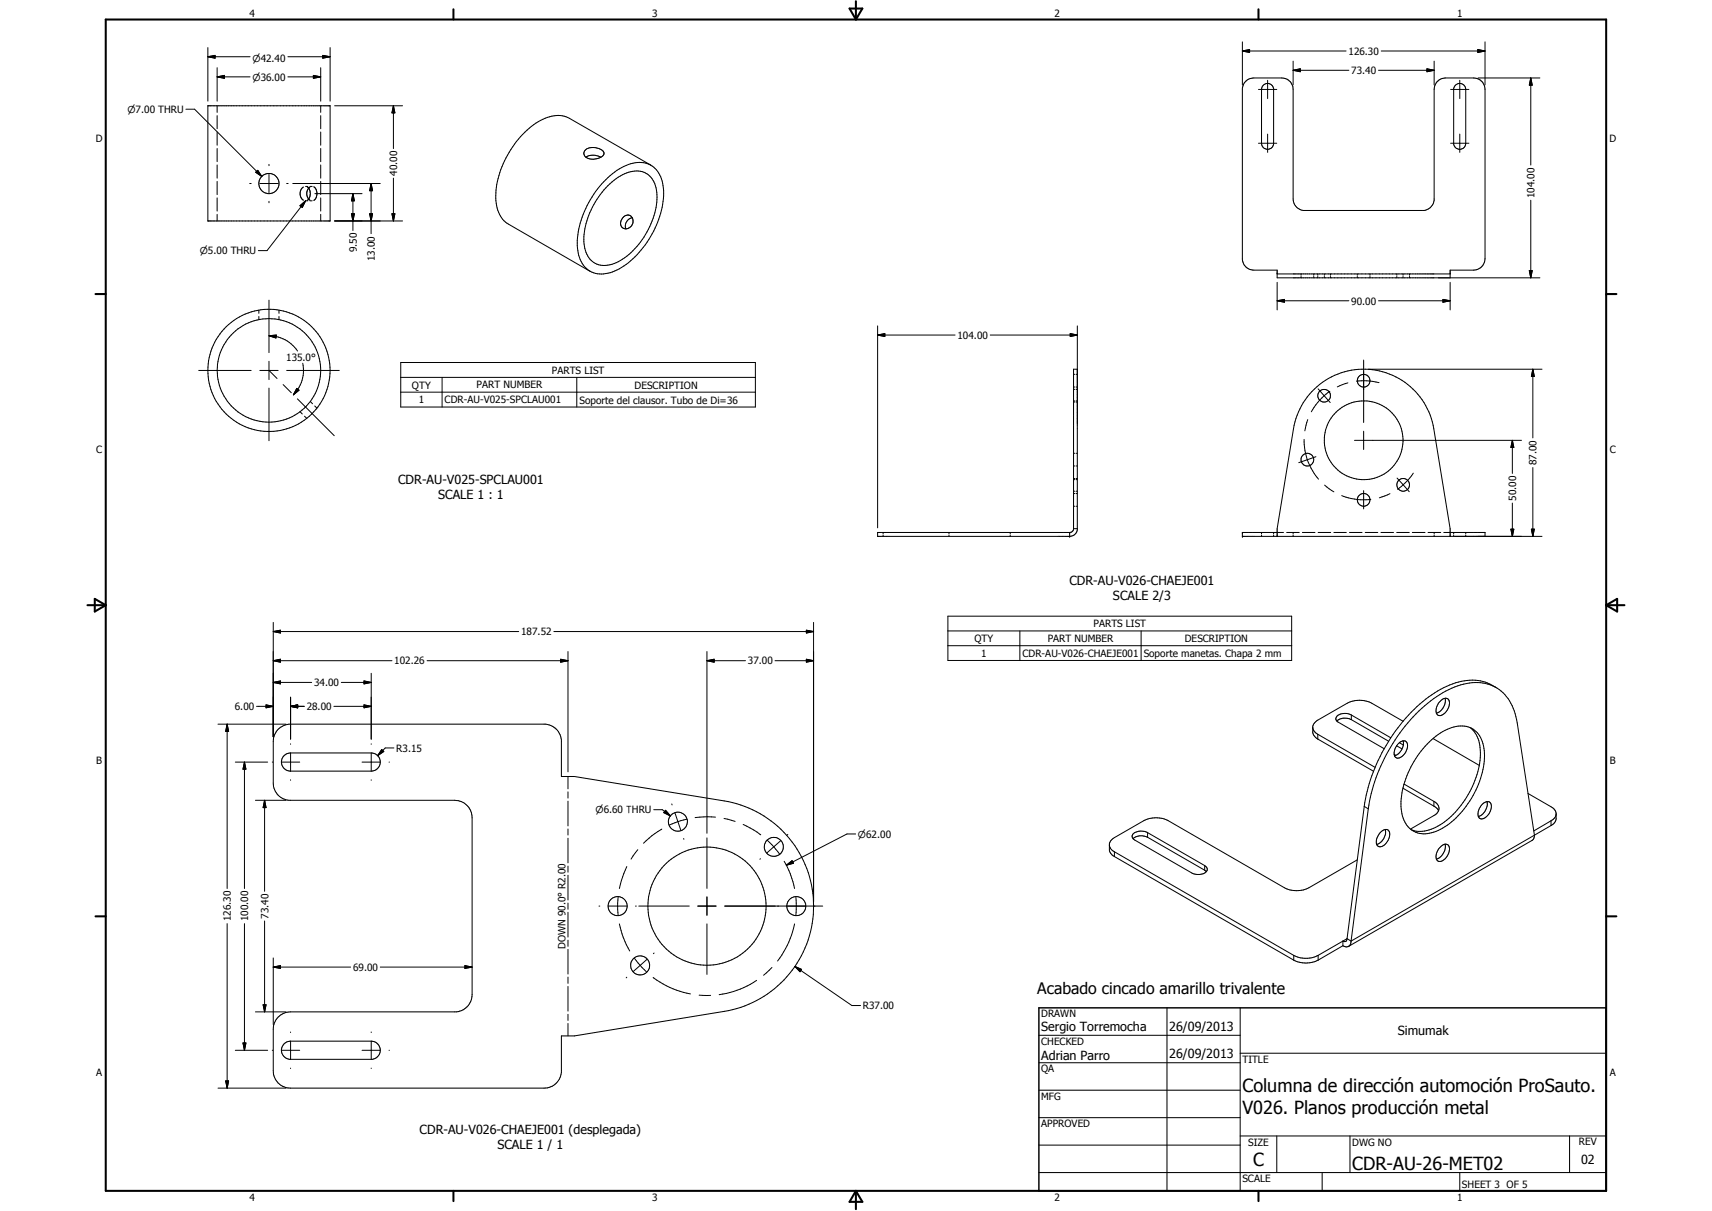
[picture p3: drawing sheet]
<svg xmlns="http://www.w3.org/2000/svg" width="594mm" height="420mm" viewBox="0 0 594 420" stroke-linecap="round" stroke-linejoin="round" font-family="sans-serif">
<g fill="#000">
<circle cx="371.2" cy="184.7" r=".18"/>
<circle cx="371.2" cy="186.1" r=".18"/>
<circle cx="431.1" cy="184.7" r=".18"/>
<circle cx="431.1" cy="186.1" r=".18"/>
</g>
<g fill="none" stroke="#000" stroke-width=".35">
<path d="M72.1 19.7l2.5-.5v1zM72.1 16.5v18.6M72.1 19.7h14.7M99.9 19.7h14.6M112 19.2l2.5 .5-2.5 .5zM114.5 16.5v18.6M431.1 17.7l2.5-.5v1zM431.1 14.5v15M431.1 17.7h36M479.3 17.7h36M512.8 17.2l2.5 .5-2.5 .5zM515.3 14.5v15"/>
<path d="M64.5 37.9h3l23.3 23.3M72.1 36.7h42.4v40h-42.4zM75.3 26.7l2.6-.5v1zM75.3 23.5v11.6M75.3 36.7v2.3M75.3 26.7h11.5M99.9 26.7h11.4M108.7 26.2l2.6 .5-2.6 .5zM111.3 23.5v11.6M111.3 36.7v2.3M116.1 36.7h23.6M136.5 36.7l.5 2.5h-1z"/>
<path d="M136.5 36.7v14.9M436.7 31h6.4M438.4 29.5a2.1 2.1 0 0 1 3.6 1.2v19.3a2.11 2.11 0 0 1-2.3 1.8 2.11 2.11 0 0 1-1.9-2.1v-18.7l.2-1zM439.9 27.9v6.3M448.7 24.4l2.5-.5v1zM448.7 21.2v8.3M448.7 24.4h19.4M478.4 24.4h19.3M495.2 23.9l2.5 .5-2.5 .5zM497.7 21.2v8.3M503.4 31h6.3M505.1 29.5a2.1 2.1 0 0 1 2.3-.4 2.1 2.1 0 0 1 1.2 1.9v18.7a2.11 2.11 0 0 1-1.9 2.1 2.11 2.11 0 0 1-2.3-1.8v-19.3z"/>
<path d="M506.6 27.9v6.3M512.9 27.1h21.5M531.2 27.1l.5 2.4h-1zM531.2 27.1v30.2M75.3 40.1v4.6M75.3 45.8v4.6M75.3 51.5v4.6M75.3 57.2v4.6M88.7 59.8l.7-.7 1.4 2.1zM93.3 57v.5M111.3 40.1v4.6M111.3 45.8v4.6"/>
<path d="M111.3 51.5v4.6M111.3 57.2v4.6M203 52.2a4.9 4.9 0 0 1 6.5 .5 1.95 1.95 0 0 1-2.1 2.3 3.7 3.7 0 0 1-4.8-1.6zM203.3 54.5a5.1 5.1 0 0 1 5.2 0M225.9 57.3l-28.3-16.2a9.9 9.9 0 0 0-10 .7 32.8 32.8 0 0 0-15.6 26.9 10.3 10.3 0 0 0 4.4 9.1l28.3 16.3M436.7 49.7h6.4M439.9 46.5v6.4M503.4 49.7h6.3M506.6 46.5v6.4M75.3 62.9v4.6M75.3 68.7v4.5M75.3 74.4v2.3"/>
<path d="M86.6 63.7h.6M90.2 63.7h6.3M93.3 60.5v6.3M93.3 69.8v.6M99.5 63.7h.5M101.6 63.7h30.3M104.1 71.4l1.9-1.7-1.1 2.3zM105.3 64.9a2.78 2.78 0 0 0 0 4.6M106 64.7h.8M106 69.7h.8M106 69.7l-13.3 17.3h-3M106.6 64.8l.5 .4"/>
<path d="M107.1 65.2l.5 1v1.7l-.4 1.1-.6 .5M107.1 65.2l-.5 1-.1 1.4 .5 1.4 .6 .5M107.6 64.7h.7M107.6 69.7h.7M107.6 64.9l-.5 .3M108.9 64.8l.6 .6 .5 1.3-.3 1.9-.8 .9M109.3 67.2h16.3M111.3 62.9v4.6M111.3 68.7v4.5M111.3 74.4v2.3M116.1 76.7h23.6M122 74.2h1l-.5 2.5z"/>
<path d="M122.5 67.2l.5 2.5h-1zM122.5 67.2v12.8M128.3 74.2h1l-.5 2.5zM128.8 63.7l.5 2.5h-1zM128.8 63.7v17.4M136 74.2h1l-.5 2.5zM136.5 61.8v14.9M209.5 63.1a18.1 18.1 0 0 1 13-6.7 7.9 7.9 0 0 1 7.4 7.2 28.9 28.9 0 0 1-5.3 20.4 24.5 24.5 0 0 1-13.6 10.8 8.1 8.1 0 0 1-10.3-7 29.3 29.3 0 0 1 6-21.3zM210.9 64.4a13.3 13.3 0 0 1 12-4.8 7.5 7.5 0 0 1 5 7.1 27.3 27.3 0 0 1-14.1 24.4 7.2 7.2 0 0 1-9.8-2.3 15.8 15.8 0 0 1 0-13.2 30.5 30.5 0 0 1 6.9-11.2zM219.4 75.6a1.9 1.9 0 0 0-3.3 0l-.5 .9a1.97 1.97 0 0 0 1.6 2.9M219.4 75.6a2.69 2.69 0 0 1-2.2 3.8M219.4 75.6a2.9 2.9 0 0 0-2.2 3.8"/>
<path d="M531.2 69.5v26.9M443.2 98v9.5M443.2 95h60M451.5 95v.5M451.5 95.9v.5M455.9 95v.5M455.9 95.9v.5M457.3 95v.5M457.3 95.9v.5M459.6 95v.5M459.6 95.9v.5M461.7 95v.5"/>
<path d="M461.7 95.9v.5M471 95v.5M471 95.9v.5M475.4 95v.5M475.4 95.9v.5M484.7 95v.5M484.7 95.9v.5M486.9 95v.5M486.9 95.9v.5M489.1 95v.5M489.1 95.9v.5M503.2 96.4v-2.7h8.1a4 4 0 0 0 4-4v-58.7a4 4 0 0 0-4-3.9h-9.7a4 4 0 0 0-3.9 3.9v38.5a4.2 4.2 0 0 1-3.6 3.5h-41.9a4.1 4.1 0 0 1-3.5-4v-38a4 4 0 0 0-4-3.9h-9.6a3.9 3.9 0 0 0-4 3.5v59.6a4 4 0 0 0 4 3.5h8.1v2.7h91.2"/>
<path d="M503.2 98v9.5M530.7 93.9h1l-.5 2.5zM89.8 107.6v1.1M89.8 109.8v1.1M93.3 116.5l2.6-.3-.1 1.1zM93.3 104.1v18.2M93.3 116.5a11.9 11.9 0 0 1 9.5 4.6l.4 .7M96.8 107.6v1.1M96.8 109.8v1.1M304.5 116.2l2.5-.5v1.1zM304.5 113.1v70M304.5 116.2h26.9"/>
<path d="M343.6 116.2h30.2M371.4 115.7l2.4 .5-2.4 .6zM373.8 113.1v70.7a2.72 2.72 0 0 1-2.6 2.3M443.2 104.4l2.5-.5v1zM443.2 104.4h24.9M478.4 104.4h24.8M500.7 103.9l2.5 .5-2.5 .5zM69 128.5h18.2M90.2 128.5h6.3M93.3 125.3v6.4M93.3 134.7v18.2M93.5 128.7l2.6 2.6"/>
<path d="M98.2 133.4l2.9 2.9M99.5 128.5h18.2M103 134.7l.8 .7-2 1.6zM103.2 138.4l12.8 12.8M105.1 126a11.9 11.9 0 0 1-1.7 9l-1.6 2M107.7 139.3l.8 .8M139.1 125.8h123v15.4h-123zM139.1 130.9h123M139.1 136.1h123M153.4 130.9v10.3M200.1 130.9v10.3M372.5 139.5h.4"/>
<path d="M372.5 134.3h.4M372.5 139.1h.4M372.5 135.1h.4M372.5 129.9h.4M373.4 139.5h.4M373.4 134.3h.4M373.4 139.1h.4M373.4 135.1h.4M373.4 129.9h.4M373.8 128.1h-1.3v55.6l-.6 .8-.7 .2M457.4 134.9l2.1 2.4M459.5 137.3l2.1 2.4"/>
<path d="M459.5 137.3l-2.9 3.2-1.6 2.4M461.5 135.8l-2 1.5M467.7 132.8l-3.7 1.4M470.7 132.2l3.6-.1 4.2 .7M473.2 124.9v21.7M474.8 128.1h60.3M531.9 128.1l.5 2.5h-1zM531.9 128.1v23.8M104.1 142.8l.8 .8M105.7 144.4l.8 .8M109.2 140.8l.8 .8M372.5 157.3h.4"/>
<path d="M373.4 157.3h.4M452.5 152.4l.6 5M453.1 157.4l.5 2.1M453.6 159.5l-2.9 1M453.6 159.5l.4 1a21.1 21.1 0 0 0 3.5 5.7M453.8 145.6l-1 3.9M456.6 158.5l-3 1M470 152.8h58M473.2 149.6v6.4M524.8 152.8l.5 2.4h-1zM524.8 152.8v11.5M372.5 171.2h.4"/>
<path d="M372.5 175.6h.4M372.5 166h.4M372.5 170.4h.4M372.5 161.7h.4M372.5 166.4h.4M373.4 171.2h.4M373.4 175.6h.4M373.4 166h.4M373.4 170.4h.4M373.4 161.7h.4M373.4 166.4h.4M459.6 168.3l3.3 2.3"/>
<path d="M465.6 172a20.5 20.5 0 0 0 10.1 1.3M473.2 170.2v6.4M482.3 171.3l-3.6 1.4M484.8 165.9l2.1 2.3M486.9 168.2l2.1 2.4M486.9 168.2l-1.9 1.6M490.4 164.2l-1.2 1.7-2.3 2.3M524.8 174.5v11.6M531.9 162.2v23.9M306.4 184.7v.5M306.4 185.6v.5M329.3 184.7v.5"/>
<path d="M329.3 185.6v.5M350.6 184.7v.5M350.6 185.6v.5M371.2 184.7h-66.7v1.4h66.7M371.2 184.7v1.4M372.5 183.4h1.3M437.8 184.7v.5M437.8 185.6v.5M442 184.7v.5M442 185.6v.5M443.2 186.1v-2.7l5.7-34.6a24.7 24.7 0 0 1 24.3-20.7 24.7 24.7 0 0 1 24.3 20.7l5.7 34.6v2.7M445.4 184.7h-14.3v1.4h104"/>
<path d="M446.5 184.7h4.3M448.7 184.7v.5M448.7 185.6v.5M451.9 184.7h4.4M457.4 184.7h4.4M462.9 184.7h4.3M468.3 184.7h4.3M473.7 184.7h4.4M479.2 184.7h4.4M484.7 184.7h4.3M490.1 184.7h4.4M495.5 184.7h4.4"/>
<path d="M497.7 184.7v.5M497.7 185.6v.5M501 184.7h14.3v1.4M504.4 184.7v.5M504.4 185.6v.5M508.6 184.7v.5M508.6 185.6v.5M524.3 183.6h1l-.5 2.5zM531.4 183.6h1l-.5 2.5zM94.8 219.1l2.5-.4v.9zM94.8 215.9v39.8M94.8 219.1h85.2"/>
<path d="M192.2 219.1h90.1M279.8 218.7l2.5 .4-2.5 .5zM282.3 215.9v96.9M328.9 213.8h119.3v15.4h-119.3zM328.9 218.9h119.3M353.9 218.9v10.3M396 218.9v10.3M94.8 229.2l2.5-.5v1zM94.8 236.8l2.5-.5v1zM94.8 229.2h41.2M94.8 236.8h13.4M118.4 236.8h10.4"/>
<path d="M126.3 236.3l2.5 .5-2.5 .5zM128.8 233.6v22.9M148.2 229.2h48.9M194.6 228.7l2.5 .5-2.5 .5zM197.1 226.1v41.7M245.3 229.2l2.5-.5v1zM245.3 229.2h13.4M245.3 226.1v63M268.9 229.2h13.4M279.8 228.7l2.5 .5-2.5 .5zM328.9 224h119.3M519.1 238.5a16.1 16.1 0 0 0-16.1-.8 43 43 0 0 0-16.1 12.5"/>
<path d="M75.6 251.2h23.6M78.8 251.2l.5 2.5h-1zM78.8 251.2v57.1M89 245.1h5.8M92.3 244.6l2.5 .5-2.5 .5zM96.6 253l1.4-1 2.2-.8h89.2a6.1 6.1 0 0 1 5.4 5.5v12.7h4.5l52 8.5a37 37 0 0 1 31 36.5 37 37 0 0 1-31 36.5l-52 8.5h-4.5v12.7a6.1 6.1 0 0 1-6 5.4h-88a5.9 5.9 0 0 1-6-6v-14.4a6 6 0 0 1 6-6h57.6a6 6 0 0 0 5.4-6v-61.4a6.1 6.1 0 0 0-6-6h-57.6a6 6 0 0 1-5.4-6v-14.5a6.2 6.2 0 0 1 1.8-4.2zM100.8 245.1l2.5-.5v1zM100.8 241.9v14.6M100.8 258.1v.1M100.8 245.1h4.8M115.9 245.1h12.9M126.3 244.6l2.5 .5-2.5 .5z"/>
<path d="M128.8 258.1v.1M136.7 259.5h-3l-2.6 2.7M455.5 252.6l.5 1.1 1.3 1.1M457.3 254.8v1.6M457.3 256.4l19.3 11.2M457.3 254.8l19.9 11.4M468.9 249.7l13 7.5M468.9 249.7a4.5 4.5 0 0 0-5 .5M468.9 248.1l13.7 7.9M468.9 248.1a4.2 4.2 0 0 0-5.2 .7l-.2 .8 .7 .8 16.1 9.4M468.9 248.1v1.6M484.6 258.7l1.9 1.1"/>
<path d="M485.3 258a1.85 1.85 0 0 1 2.9-.4 4.2 4.2 0 0 1-3.5 5.4 2.46 2.46 0 0 1-.5-3.6zM485.6 257.7l1.4 .8M486.9 250.2l-10.9-6.2a9.3 9.3 0 0 0-8.5 0l-10.2 5.9-1.3 1.1-.5 1v2.3l.5 1 1.3 1.1M486.9 250.2a60.2 60.2 0 0 0-13.5 29.6M486.9 257a4.5 4.5 0 0 1-3 5.2M495.3 258.1a16.9 16.9 0 0 1 12.8-6.2 7.8 7.8 0 0 1 6.7 6.9 27.4 27.4 0 0 1-4.8 19.1 23.4 23.4 0 0 1-14 11.2 7.9 7.9 0 0 1-9.6-7.5 29.4 29.4 0 0 1 8.1-22.7zM497.3 256.2l16 9.4M499.5 243.5a2.16 2.16 0 0 1 3.1-.9 4.2 4.2 0 0 1-3.4 5.6 2.53 2.53 0 0 1-.4-3.6zM501.4 242.3a4.6 4.6 0 0 1-3 5.1M510.2 252.5a10.9 10.9 0 0 1 3.5 9.5 31.8 31.8 0 0 1-15.5 25.1 10.2 10.2 0 0 1-8.5 .8M81.7 264.4h11.2M84.8 264.4l.5 2.5h-1z"/>
<path d="M84.8 264.4v43.9M88.6 277.7h10.6M91.8 277.7l.5 2.5h-1zM91.8 277.7v31.5M94.5 264.4h.2M97.7 264.4h6.3M100.8 261.2h28M100.8 261.2a3.2 3.2 0 0 0-3.1 3.2 3.2 3.2 0 0 0 3.1 3.1h28a3.2 3.2 0 0 0 3.2-3.1 3.2 3.2 0 0 0-3.2-3.2M100.8 261.2v6.4M100.8 270.6v.1M125.6 264.4h6.4M128.8 261.2v6.4"/>
<path d="M128.8 270.6v.1M132.5 260.1l.7 .6-2.1 1.5zM135 264.4h.1M197.1 269.4v4.3M197.1 274.7v2.2M197.1 278v8.6M233.1 278.9l.1 .4M473.4 279.8l-6 45.9M473.4 279.8l1.4 .8M483.8 261.8l.5 .3M486.8 273.5l10.8 6.2M487.2 272l10.4 6"/>
<path d="M497.6 279.7l1 .7 .6 .9M497.6 278a2.58 2.58 0 0 1 1.8 2.5 2.58 2.58 0 0 1-1.8 2.5l-8.2 4.7M497.6 278v1.7M514.3 279.1l.6-.5a1.57 1.57 0 0 1 2.1-.2 1.57 1.57 0 0 1 .5 1.9 4.2 4.2 0 0 1-3.7 3.8 2.64 2.64 0 0 1-.2-4zM516 278.1a4.6 4.6 0 0 1-3 5.2M530.2 275.3l8.8 5.1 .7 .9 .3 1.1M197.1 287.6v2.1M197.1 290.8v8.6M221.3 294.8l-2.3 3.3M226.9 280.9h2.9l2.8 2.2M229.7 287.7l-3.5 2.3-2.9 2.6M231 281.1l1.6 2-2.3-1.2z"/>
<path d="M234.2 282.1l2.1 6M237.2 290.9l.1 .3M238.3 284.2l-3.1 .9-2.9 1.2M245.3 290.7v17.5M248.3 283.5l-2.7-.1-4.4 .3M251.2 284l3.9 1M257.9 286l3.6 2 2.5 1.6M263.9 297.9l-.2 .2M266.3 291.5l2.2 2.3M268.5 293.8l-2.4 2.1M268.5 293.8l2 2.5M270.9 291.7l-2.4 2.1"/>
<path d="M272.1 298.8l2.1 4.3 1.5 5.2M273.4 289.5l-.3 .2M296.9 289.3h-3l-21 10.9M385 293.4l.4 1 1.3 1.1M386.7 297.2l-1.3-1.2-.4-.9v-2.4l.4-.9 .9-.9 10.6-6.2a9.6 9.6 0 0 1 8.5 0l40.3 23.3a9.3 9.3 0 0 0 8.5 0l16.8-9.7M386.7 295.5v1.7M386.7 297.2l62.2 35.9M386.7 295.5l62.2 36M398.2 290.5l19.8 11.4M398.2 290.5a4.5 4.5 0 0 0-5 .5M398.2 288.9a4.2 4.2 0 0 0-5.2 .7l-.1 1 .9 .9 19.8 11.4a4.2 4.2 0 0 0 5.3-1l-.1-.7-.8-.9M398.2 288.9l19.8 11.4"/>
<path d="M398.2 288.9v1.6M474.8 280.6l-6 45.9M474.8 280.6a59 59 0 0 1 24.8-39.6 20.6 20.6 0 0 1 17.6-3.4 15.5 15.5 0 0 1 9.3 13.2l6 39M478.8 289.1a2.08 2.08 0 0 1 3.2-.7 4.4 4.4 0 0 1-3.2 5.4 1.85 1.85 0 0 1-1-2.8zM480.7 287.8a4.5 4.5 0 0 1-3 5.1M499.5 294.2a2.07 2.07 0 0 1 3.1-1 4.1 4.1 0 0 1-3.4 5.7 2.61 2.61 0 0 1-.4-3.6zM501.4 292.9a4.7 4.7 0 0 1-3 5.2M532.5 289.8l-.3 1.2-.6 .6-63.6 36.7M532.5 289.8l-63.7 36.7M538.2 284.8v1.6M538.2 286.4l-5.7 3.4M538.2 284.8l-6 3.5"/>
<path d="M540 282.4l-.3 2.6-1.5 1.4M540 282.4l-.5 1.3-1.3 1.1M91.8 319.5v31.6M197.1 300.5v2.1M197.1 303.7v8.6M197.1 313.3v2.2M197.1 316.5v8.6M207.8 314.4h.3M211.2 314.4h6.3M214.5 311.2v6.3M217.5 300.7l-1.9 4.8-.7 2.8M220.5 314.4h.3"/>
<path d="M221.7 314.4h17.5M242.1 314.4h6.4M245.3 311.2v6.3M251.5 314.4h34M272.9 300.2l2-1.6 .4 .9zM276.2 311.2v6.3M418 301.9l.6 .5M418 300.3v1.6M78.8 320.5v57M84.8 320.5v43.9M94.8 335.5l2.5-.5v1zM94.8 332.4v23.1"/>
<path d="M94.8 335.5h26.9M131.9 335.5h31.9M161.3 335l2.5 .5-2.5 .5zM197.1 326.2v2.1M197.1 329.4v8.5M197.1 339v2.2M214.9 320.5l1.3 4.6 2.3 4.8M217.5 339l-.2 .3M220.2 332.5l2 2.4M222.2 334.9l-2.5 2.2M222.2 334.9l2.2 2.3M224.5 332.9l-2.3 2"/>
<path d="M226.6 339.1a30.5 30.5 0 0 0 13 5.7M227 330.7l-.3 .2M245.3 320.5v17.6M267.9 335.7l-2.9 2.7M275.7 320.5a31 31 0 0 1-5.9 12.9M275.8 335.3l2.4 1-.6 .8zM275.8 335.3l19.8 13.6h3M448.9 333.1a9.4 9.4 0 0 0 8.5 0M448.9 331.5a9.2 9.2 0 0 0 8.5 0M448.9 331.5v1.6M457.4 331.5v1.6M466 328.1l-8.6 5"/>
<path d="M466 326.5v1.6M466 326.5l-8.6 5M467.4 325.7a.89 .89 0 0 1-.4 .9 .89 .89 0 0 1-1-.1M467.4 325.7l-1.4 .8M467.4 325.7l1.4 .8M468.8 326.5a1.73 1.73 0 0 1-.8 1.8 1.73 1.73 0 0 1-2-.2M88.6 351.1h10.6M91.3 348.6h1l-.5 2.5zM100.8 358.1v.1M128.8 358.1v.1M197.1 342.3v8.5M197.1 351.9v2.1"/>
<path d="M197.1 355.1v4.3M242.6 345.3l4 .1M262.5 340.1a30.3 30.3 0 0 1-13 5M360.5 359.2h69.9M405 349.7v63.5M430.4 349.7v63.5M75.6 377.5h23.6M78.3 375h1l-.5 2.5zM81.7 364.4h11.2M84.3 361.9h1l-.5 2.5zM94.5 364.4h.2M97.7 364.4h6.3"/>
<path d="M100.8 361.2a3.2 3.2 0 0 0-3.1 3 3.2 3.2 0 0 0 2.7 3.3h28.8a3.2 3.2 0 0 0 2.7-3.3 3.2 3.2 0 0 0-3.1-3M100.8 361.2h28M100.8 361.2v6.4M100.8 370.6v.1M125.6 364.4h6.4M128.8 361.2v6.4M128.8 370.6v.1M135 364.4h.1M360.5 368.7h69.9M360.5 378.2h69.9M430.4 365.4h127M360.5 387.8h69.9"/>
<path d="M360.5 397.3h69.9M430.4 394.1h127M443.1 394.1v12.7M468.5 394.1v12.7M544.7 394.1v12.7M360.5 406.8h196.9M458.8 406.8v6.4M506.6 406.8v6.4"/>
<circle cx="93.3" cy="63.7" r="3.5"/>
<circle cx="93.3" cy="128.5" r="21.2"/>
<circle cx="93.3" cy="128.5" r="18"/>
<circle cx="459.5" cy="137.3" r="2.2"/>
<circle cx="473.2" cy="132.1" r="2.2"/>
<circle cx="453.7" cy="159.5" r="2.2"/>
<circle cx="473.2" cy="152.8" r="13.7"/>
<circle cx="473.2" cy="173.4" r="2.19"/>
<circle cx="486.9" cy="168.2" r="2.22"/>
<circle cx="235.2" cy="285.1" r="3.3"/>
<circle cx="268.5" cy="293.8" r="3.3"/>
<circle cx="214.3" cy="314.4" r="3.3"/>
<circle cx="245.3" cy="314.4" r="20.5"/>
<circle cx="276.3" cy="314.4" r="3.3"/>
<circle cx="222.1" cy="334.9" r="3.3"/>
</g>
<g fill="none" stroke="#000" stroke-width=".71">
<path d="M36.7 6.8h520.7v406.4h-520.7zM157.3 3.2v3.6M294.8 3h4.4l-2.2 3.8zM297 .4v6.4M436.7 3.2v3.6M33.1 102h3.6M557.4 102h3.5M30.3 210h6.4M32.9 207.8l3.8 2.2-3.8 2.2zM557.4 210h6.3M557.4 210l3.8-2.2v4.4zM33.1 317.9h3.6"/>
<path d="M557.4 317.9h3.5M157.3 413.2v3.5M297 413.2v6.3M297 413.2l2.2 3.8h-4.4zM436.7 413.2v3.5"/>
</g>
<path d="M360.5 349.7h196.9v63.5h-196.9z" fill="none" stroke="#000" stroke-width=".51"/>
<g fill="#000">
<path d="M72.1 19.7l2.5-.5v1zM431.1 17.7l2.5-.5v1zM512.8 17.2l2.5 .5-2.5 .5zM75.3 26.7l2.6-.5v1zM108.7 26.2l2.6 .5-2.6 .5zM112 19.2l2.5 .5-2.5 .5zM136.5 36.7l.5 2.5h-1zM448.7 24.4l2.5-.5v1zM495.2 23.9l2.5 .5-2.5 .5zM531.2 27.1l.5 2.4h-1zM88.7 59.8l.7-.7 1.4 2.1zM104.1 71.4l1.9-1.7-1.1 2.3z"/>
<path d="M122 74.2h1l-.5 2.5zM122.5 67.2l.5 2.5h-1zM128.3 74.2h1l-.5 2.5zM128.8 63.7l.5 2.5h-1zM136 74.2h1l-.5 2.5zM530.7 93.9h1l-.5 2.5zM93.3 116.5l2.6-.3-.1 1.1zM304.5 116.2l2.5-.5v1.1zM371.4 115.7l2.4 .5-2.4 .6zM443.2 104.4l2.5-.5v1zM500.7 103.9l2.5 .5-2.5 .5zM103 134.7l.8 .7-2 1.6z"/>
<path d="M531.9 128.1l.5 2.5h-1zM524.8 152.8l.5 2.4h-1zM524.3 183.6h1l-.5 2.5zM531.4 183.6h1l-.5 2.5zM94.8 219.1l2.5-.4v.9zM279.8 218.7l2.5 .4-2.5 .5zM94.8 229.2l2.5-.5v1zM94.8 236.8l2.5-.5v1zM126.3 236.3l2.5 .5-2.5 .5zM194.6 228.7l2.5 .5-2.5 .5zM245.3 229.2l2.5-.5v1zM279.8 228.7l2.5 .5-2.5 .5z"/>
<path d="M78.8 251.2l.5 2.5h-1zM92.3 244.6l2.5 .5-2.5 .5zM100.8 245.1l2.5-.5v1zM126.3 244.6l2.5 .5-2.5 .5zM84.8 264.4l.5 2.5h-1zM132.5 260.1l.7 .6-2.1 1.5zM91.8 277.7l.5 2.5h-1zM231 281.1l1.6 2-2.3-1.2zM272.9 300.2l2-1.6 .4 .9zM94.8 335.5l2.5-.5v1zM161.3 335l2.5 .5-2.5 .5zM275.8 335.3l2.4 1-.6 .8z"/>
<path d="M91.3 348.6h1l-.5 2.5zM78.3 375h1l-.5 2.5zM84.3 361.9h1l-.5 2.5z"/>
</g>
<g font-size="6.3">
<text x="431.1" y="379">Columna de dirección automoción ProSauto.</text>
<text x="431.1" y="386.5">V026. Planos producción metal</text>
<text x="434.8" y="404.7">C</text>
<text x="469.2" y="406">CDR-AU-26-MET02</text>
</g>
<text font-size="5.5" x="360" y="344.9">Acabado cincado amarillo trivalente</text>
<g font-size="4.4">
<text x="138.1" y="167.9">CDR-AU-V025-SPCLAU001</text>
<text x="152.1" y="173.1">SCALE 1 : 1</text>
<text x="371.1" y="202.8">CDR-AU-V026-CHAEJE001</text>
<text x="386.2" y="208.1">SCALE 2/3</text>
<text x="361.3" y="357.5">Sergio Torremocha</text>
<text x="405.7" y="357.7">26/09/2013</text>
<text x="485" y="359.2">Simumak</text>
<text x="361.3" y="367.9">Adrian Parro</text>
<text x="405.7" y="367.2">26/09/2013</text>
<text x="145.6" y="393.5">CDR-AU-V026-CHAEJE001 (desplegada)</text>
<text x="172.6" y="398.7">SCALE 1 / 1</text>
<text x="548.6" y="403.9">02</text>
</g>
<g font-size="3.5">
<text x="86.6" y="5.8">4</text>
<text x="226.3" y="5.8">3</text>
<text x="365.9" y="5.8">2</text>
<text x="505.6" y="5.8">1</text>
<text x="467.9" y="19">126.30</text>
<text x="468.9" y="25.7">73.40</text>
<text x="33.3" y="49.4">D</text>
<text x="558.5" y="49.4">D</text>
<text x="137.8" y="61" transform="rotate(-90 137.8 61)">40.00</text>
<text x="532.5" y="68.7" transform="rotate(-90 532.5 68.7)">104.00</text>
<text x="123.8" y="87.6" transform="rotate(-90 123.8 87.6)">9.50</text>
<text x="130.1" y="90.6" transform="rotate(-90 130.1 90.6)">13.00</text>
<text x="468.9" y="105.7">90.00</text>
<text x="332.2" y="117.6">104.00</text>
<text x="99.3" y="125.2">135.0°</text>
<text x="191.5" y="129.7">PARTS LIST</text>
<text x="143" y="134.8">QTY</text>
<text x="165.4" y="134.8">PART NUMBER</text>
<text x="220.2" y="134.8">DESCRIPTION</text>
<text x="145.3" y="139.9">1</text>
<text x="154.3" y="140">CDR-AU-V025-SPCLAU001</text>
<text x="201.1" y="140">Soporte del clausor. Tubo de Di=36</text>
<text x="33.4" y="157.3">C</text>
<text x="533.2" y="161.5" transform="rotate(-90 533.2 161.5)">87.00</text>
<text x="558.6" y="157.3">C</text>
<text x="526.1" y="173.8" transform="rotate(-90 526.1 173.8)">50.00</text>
<text x="180.8" y="220.4">187.52</text>
<text x="379.4" y="217.6">PARTS LIST</text>
<text x="338.2" y="222.8">QTY</text>
<text x="340.5" y="227.9">1</text>
<text x="354.8" y="227.9">CDR-AU-V026-CHAEJE001</text>
<text x="363.6" y="222.8">PART NUMBER</text>
<text x="396.9" y="227.9">Soporte manetas. Chapa 2 mm</text>
<text x="411.1" y="222.8">DESCRIPTION</text>
<text x="136.8" y="230.5">102.26</text>
<text x="259.5" y="230.5">37.00</text>
<text x="109" y="238.1">34.00</text>
<text x="81.5" y="246.3">6.00</text>
<text x="106.4" y="246.3">28.00</text>
<text x="137.5" y="260.8">R3.15</text>
<text x="33.4" y="265.2">B</text>
<text x="558.6" y="265.2">B</text>
<text x="80.1" y="319.7" transform="rotate(-90 80.1 319.7)">126.30</text>
<text x="86.1" y="319.7" transform="rotate(-90 86.1 319.7)">100.00</text>
<text x="93.1" y="318.7" transform="rotate(-90 93.1 318.7)">73.40</text>
<text x="196.3" y="329.4" transform="rotate(-90 196.3 329.4)">DOWN 90.0° R2.00</text>
<text x="122.5" y="336.8">69.00</text>
<text x="299.4" y="350.1">R37.00</text>
<text x="361.3" y="353">DRAWN</text>
<text x="361.3" y="362.5">CHECKED</text>
<text x="431.1" y="368.7">TITLE</text>
<text x="33.4" y="373.2">A</text>
<text x="361.3" y="372.1">QA</text>
<text x="558.6" y="373.2">A</text>
<text x="361.3" y="381.6">MFG</text>
<text x="361.3" y="391.1">APPROVED</text>
<text x="433.1" y="397.5">SIZE</text>
<text x="469.2" y="397.5">DWG NO</text>
<text x="547.9" y="397.4">REV</text>
<text x="431.1" y="410.2">SCALE</text>
<text x="507.3" y="412.3">SHEET 3 OF 5</text>
<text x="86.6" y="416.7">4</text>
<text x="226.3" y="416.7">3</text>
<text x="365.9" y="416.7">2</text>
<text x="505.6" y="416.7">1</text>
</g>
<g font-size="3.3">
<text x="87.6" y="21.5">n42.40</text>
<text x="87.6" y="28">n36.00</text>
<text x="44.2" y="39.2">n7.00 THRU</text>
<text x="69.3" y="88.3">n5.00 THRU</text>
<text x="206.7" y="282.2">n6.60 THRU</text>
<text x="297.7" y="290.6">n62.00</text>
</g>
</svg>
